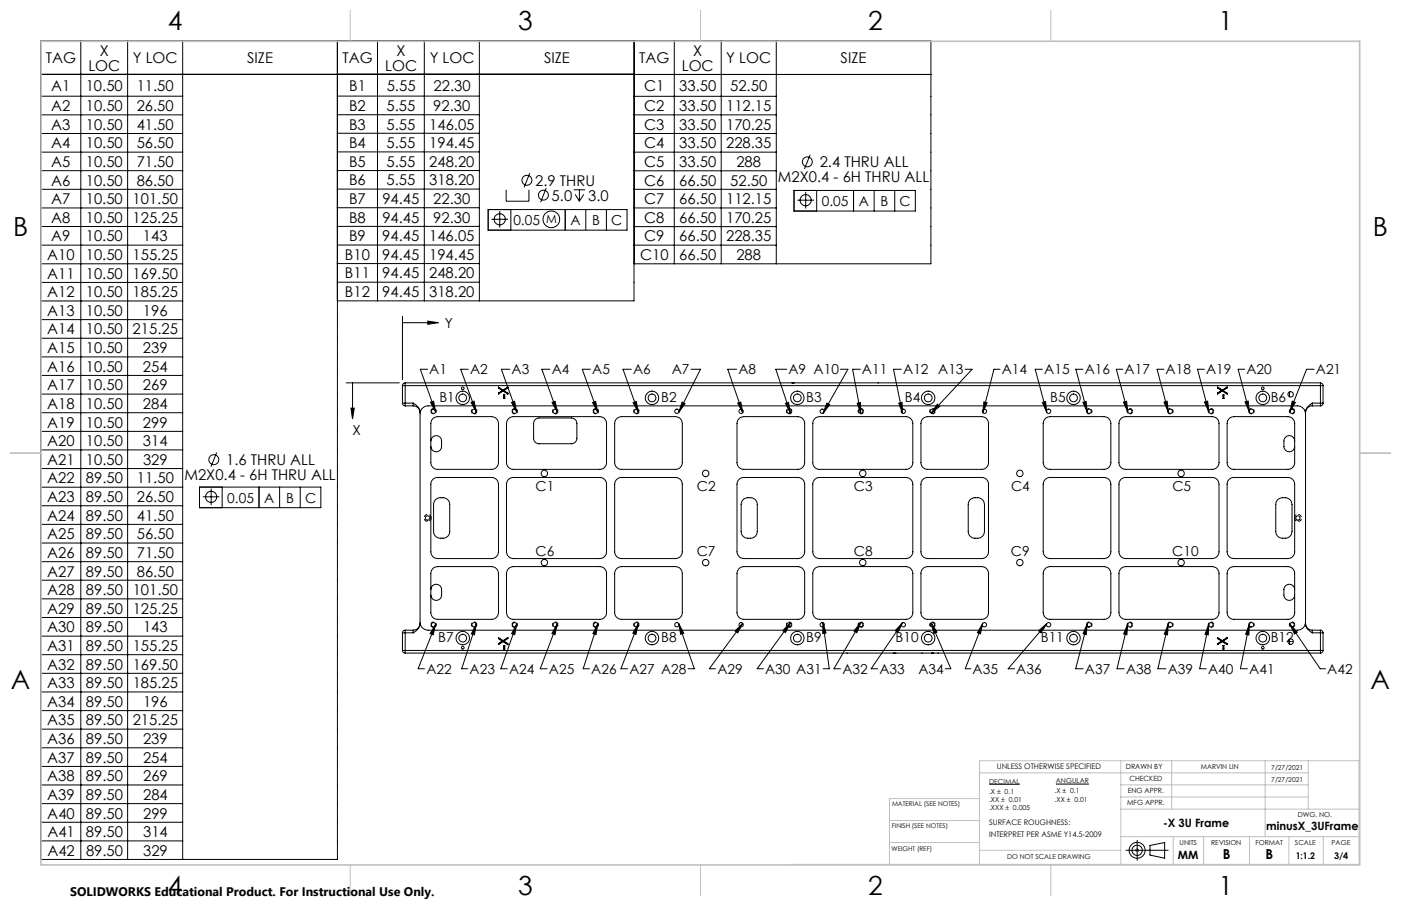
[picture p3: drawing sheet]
<svg xmlns="http://www.w3.org/2000/svg" width="432mm" height="279mm" viewBox="0 0 432 279" stroke-linecap="round" stroke-linejoin="round" font-family="sans-serif">
<g fill="none" stroke="#000" stroke-width=".31">
<path d="M12.6 12.6h91.4v252.4h-91.4zM24.9 12.6v252.4M39.3 12.6v252.4M56.3 12.6v252.4M104 12.6h91.4v80.2h-91.4zM116.3 12.6v80.2M130.8 12.6v80.2M147.7 12.6v80.2M195.5 12.6h91.4v68.8h-91.4zM207.8 12.6v68.8M222.3 12.6v68.8M239.3 12.6v68.8"/>
<path d="M12.6 22.9h91.4M12.6 29.7h43.7M12.6 35.4h43.7M104 29.6h43.7M104 22.9h91.4M104 35.4h43.7M195.5 23h91.4M195.5 35.4h43.8M195.5 29.7h43.8M12.6 41.2h43.7M12.6 46.9h43.7M12.6 52.6h43.7"/>
<path d="M12.6 58.4h43.7M104 52.6h43.7M104 41.1h43.7M104 46.8h43.7M104 58.3h43.7M156 58.5v3.6h7v-3.6M163.3 53.4l-1.8 4.4M168.3 58l-1.7 4.4M176.8 58.5h3.5M177.3 59.9l1.3 2.2M178.6 58.5v3.6M179.9 59.9l-1.3 2.2"/>
<path d="M195.5 41.2h43.8M195.5 46.9h43.8M195.5 58.4h43.8M195.5 52.7h43.8M244.7 58.7h37.4v6.4h-37.4zM248.3 59.2v5.1M249.7 47.7l-1.8 4.4M251.7 58.7v6.4M263.1 58.7v6.4M269.4 58.7v6.4M275.8 58.7v6.4M12.6 64.1h43.7"/>
<path d="M12.6 69.8h43.7M12.6 75.6h43.7M104 75.6h43.7M104 64.1h43.7M104 69.8h43.7M150.5 64.6h42.8v6.4h-42.8zM151.4 67.6h5.2M154 65.1v5.1M157.4 64.6v6.4M174.2 64.6v6.4M180.6 64.6v6.4M186.9 64.6v6.4"/>
<path d="M195.5 64.1h43.8M195.5 69.9h43.8M195.5 75.6h43.8M245.7 61.7h5.2M12.6 81.4h43.7M12.6 87.1h43.7M12.6 92.8h43.7M12.6 98.6h43.7M104 81.3h43.7M104 87h43.7M124 97.5v19.6M124 99.5h7.8"/>
<path d="M131.8 99l3.3 .5-3.3 .5zM12.6 104.3h43.7M12.6 110.1h43.7M12.6 115.8h43.7M106.7 118.1h16.3M108.7 118.1v7.8M124 118.9h.9M124 118.9v5.4M124.9 118.1v.8M124.9 118.1a.84 .84 0 0 0-.9 .8M124.9 118.1h282.1M124.9 118.9v5.4"/>
<path d="M124.9 118.9h282.1M131.8 113.9h-2.3l4.8 13.1M144.3 113.9h-2.3l4.8 13.1M153.6 119.4v.3M153.6 119.4l1.4 .9M153.6 119.7l1.2 .7M153.6 119.4l.1 .2M153.7 119.6l-.1 .1M153.7 119.6l1.3 .8M156.4 119.6h.1M156.4 119.6l-1.4 .8M156.5 119.3v.3"/>
<path d="M156.5 119.6l-1.2 .8M156.5 119.3l-1.5 1M156.5 119.3l-.1 .3M157.1 113.9h-2.6l4.7 13.1M169.5 113.9h-2.5l4.7 13.1M182 113.9h-2.5l4.7 13.2M194.6 113.9h-2.6l4.7 13.2M213 113.9h2.9l-6.7 13.3M227 113.9h-2.7l4.6 13.4M242.5 113.9h-3.4l4.5 13.5M244.1 118.1h.7M244.3 118.1h.1"/>
<path d="M259 113.9h2.3l-7.7 13.6M265.1 113.9h-2.3l2.5 13.6M270.6 118.1h.2M277.8 113.9h-2.4l2.8 13.6M297.4 113.9h2.2l-12.6 13.5M308.2 113.9h-1.8l-3.5 13.4M321.3 113.9h-2.2l3.5 13.3M333.8 113.9h-2.2l3.5 13.2M346 113.9h-1.9l3.5 13.2M358.7 113.9h-2.1l3.5 13.1M371.2 113.9h-2.1l3.5 13.1M375.3 119.4v.3"/>
<path d="M375.3 119.4l1.4 .9M375.3 119.7l1.2 .7M375.3 119.4l.1 .2M375.4 119.6l1.3 .8M375.4 119.6l-.1 .1M378.1 119.6h.1M378.1 119.6l-1.4 .8M378.2 119.3v.3M378.2 119.6l-1.3 .8M378.2 119.3l-1.5 1M378.2 119.3l-.1 .3M383.6 113.9h-2l3.5 13.1"/>
<path d="M405 113.9h-2.3l-5.2 13.1M407 118.1v.8M407 118.9h.8M407 118.1a.84 .84 0 0 1 .8 .8M407 118.9v5.4M407.8 118.9v5.4M12.6 121.5h43.7M12.6 127.3h43.7M12.6 133h43.7M12.6 138.7h43.7M66.8 139.6l-1.8 4.3M108.2 125.9h1l-.5 3.3z"/>
<path d="M124 124.3h.9M124 124.3a.84 .84 0 0 0 .9 .9M124.9 124.3v.9M124.9 125.2h2.5M124.9 124.3h2.5M127.4 125.2a2.11 2.11 0 0 1 2.1 2M127.4 124.3v.9M127.4 124.3a4 4 0 0 1 2.1 2.8M130.2 125.9l.8-.6 .9-.1h268a2.53 2.53 0 0 1 2.5 2.5v64.1a2.53 2.53 0 0 1-2.5 2.5h-268a2.47 2.47 0 0 1-2.4-2.5v-64.1l.1-1zM132.7 124.1l.9-.4 .7 3.3zM132.8 136a1.66 1.66 0 0 1 1.6-1.7 1.66 1.66 0 0 1 1.7 1.7v1.7a1.66 1.66 0 0 1-1.7 1.6 1.66 1.66 0 0 1-1.6-1.6M133.4 129.1l.7-.4 .8-.2h16.7a2.17 2.17 0 0 1 2 2.1v12.1a2.11 2.11 0 0 1-2 2h-16.7a2.05 2.05 0 0 1-2.1-2v-12.1z"/>
<path d="M145.2 124.1l.9-.4 .7 3.3zM153.6 121.2v.3M153.6 121.2l.1 .1M153.7 121.3l-.1 .2M154.8 120.4l-1.2 .8M154.8 120.4h.5M155 120.4h.1M155 120.3v.3M155 120.6l-1.4 .9M155 120.6l1.5 .9M155 120.4l-1.3 .9M155 120.4l1.4 .9"/>
<path d="M155.3 121.8v1.1M155.3 121.8h.3M155.3 122.9h.3M155.3 121.8l.1 .1M155.3 120.4l1.2 .8M155.4 121.9v.9M155.4 122.8l-.1 .1M155.4 122.8l.2 .1M155.6 121.8v1.1M155.6 121.8l-.2 .1M156.4 121.3l.1 .2M156.5 121.2v.3"/>
<path d="M156.5 121.2l-.1 .1M156.7 129.1l1.5-.6h26.7a2.11 2.11 0 0 1 2 2.1v12.1a2.05 2.05 0 0 1-2 2h-26.7a2.11 2.11 0 0 1-2.1-2v-12.1l.2-.8zM157.7 124.1l.9-.3 .6 3.2zM164.9 129.4l1.2-.5h10a1.69 1.69 0 0 1 1.7 1.7v4.5a1.69 1.69 0 0 1-1.7 1.7h-10a1.63 1.63 0 0 1-1.6-1.7v-4.5zM170.1 124.1l1-.3 .6 3.2zM182.6 124.1l1-.3 .6 3.3zM190.1 129.1l1.4-.6h16.7a2.11 2.11 0 0 1 2.1 2.1v12.1a2.05 2.05 0 0 1-2.1 2h-16.7a2.11 2.11 0 0 1-2.1-2v-12.1l.2-.8zM195.1 124.2l1-.4 .6 3.3zM210.2 124l.9 .5-1.9 2.7zM227.4 124.3l.9-.3 .6 3.3zM228.1 128.8l1.1-.3h16.7a2.17 2.17 0 0 1 2.1 2.1v12.1a2.11 2.11 0 0 1-2.1 2h-16.7a2.11 2.11 0 0 1-2-2v-12.1l.3-1.2zM242.1 124.4l.9-.3 .6 3.3z"/>
<path d="M251.1 129.1l.7-.4 .8-.2h26.7a2.17 2.17 0 0 1 2 2.1v12.1a2.11 2.11 0 0 1-2 2h-26.7a2.05 2.05 0 0 1-2.1-2v-12.1l.1-.8zM254.8 124.3l.9 .5-2.1 2.7zM264.2 124.4l1-.3 .1 3.4zM277 124.3l1-.2 .2 3.4zM284.4 129.1l.7-.4 .8-.2h16.7a2.11 2.11 0 0 1 2.1 2.1v12.1a2.05 2.05 0 0 1-2.1 2h-16.7a2.05 2.05 0 0 1-2.1-2v-12.1l.2-.8zM288.9 124.6l.7 .7-2.6 2.1zM303.2 123.9l1 .3-1.3 3.1zM321.3 124.1l1-.3 .3 3.4zM322.2 129.1l1.4-.6h16.7a2.11 2.11 0 0 1 2.1 2.1v12.1a2.05 2.05 0 0 1-2.1 2h-16.7a2.11 2.11 0 0 1-2.1-2v-12.1l.2-.8zM333.8 124.1l1-.3 .3 3.3zM345.5 129.1l.6-.4 .9-.2h26.6a2.11 2.11 0 0 1 2.1 2.1v12.1a2.05 2.05 0 0 1-2.1 2h-26.6a2.05 2.05 0 0 1-2.1-2v-12.1l.1-.8zM346.3 124l.9-.2 .4 3.3z"/>
<path d="M358.7 124l1-.3 .4 3.3zM371.2 124l1-.3 .4 3.3zM375.3 121.2v.3M375.3 121.2l.1 .1M375.4 121.3l-.1 .2M376.5 120.4l-1.2 .8M376.5 120.4h.4M376.7 120.4h.1M376.7 120.6l-1.4 .9M376.7 120.6l1.5 .9M376.7 120.3v.3M376.7 120.4l1.4 .9"/>
<path d="M376.7 120.4l-1.3 .9M376.9 121.8v1.1M376.9 121.8h.3M376.9 122.9h.3M376.9 120.4l1.3 .8M376.9 121.8l.2 .1M377.1 122.8l.1 .1M377.1 121.9v.9M377.1 122.8l-.2 .1M377.2 121.8v1.1M377.2 121.8l-.1 .1M378.1 121.3l.1 .2"/>
<path d="M378.2 121.2v.3M378.2 121.2l-.1 .1M378.8 129.1l.7-.4 .8-.2h16.6a2.11 2.11 0 0 1 2.1 2.1v12.1a2.05 2.05 0 0 1-2.1 2h-16.6a2.05 2.05 0 0 1-2.1-2v-12.1l.2-.8zM383.7 123.9l1-.2 .4 3.3zM397.4 120.9v1.5M398.3 123.7l.9 .4-1.7 2.9zM399 136a1.66 1.66 0 0 0-1.6-1.7 1.66 1.66 0 0 0-1.7 1.7v1.7a1.66 1.66 0 0 0 1.7 1.6 1.66 1.66 0 0 0 1.6-1.6M404.5 124.3l-.5 .3a3 3 0 0 0-1.6 2.5M404.5 124.3v.9M404.5 125.2a2.05 2.05 0 0 0-2.1 2M404.5 125.2h2.5M404.5 124.3h2.5"/>
<path d="M407 124.3v.9M407 124.3h.8M407.8 124.3a.84 .84 0 0 1-.8 .9M12.6 144.5h43.7M12.6 150.2h43.7M12.6 156h43.7M61.5 150.2h37.4v6.4h-37.4zM62.5 153.2h5.1M65.1 150.7v5.1M68.5 150.2v6.4M79.8 150.2v6.4M86.2 150.2v6.4"/>
<path d="M92.5 150.2v6.4M133.4 147.8l.7-.4 .8-.2h16.7a2.11 2.11 0 0 1 2 2.1v20.9a2.17 2.17 0 0 1-2 2.1h-16.7a2.11 2.11 0 0 1-2.1-2.1v-20.9zM134.2 154.1a2.6 2.6 0 0 1 4.4 1.5v8.3a2.52 2.52 0 0 1-2.5 2.1 2.52 2.52 0 0 1-2.5-2.1v-8.3l.2-.8zM156.7 147.8l.7-.4 .8-.2h26.7a2.05 2.05 0 0 1 2 2.1v20.9a2.11 2.11 0 0 1-2 2.1h-26.7a2.17 2.17 0 0 1-2.1-2.1v-20.9l.2-.8zM190.1 147.8l.6-.4 .8-.2h16.7a2.05 2.05 0 0 1 2.1 2.1v20.9a2.11 2.11 0 0 1-2.1 2.1h-16.7a2.17 2.17 0 0 1-2.1-2.1v-20.9l.2-.8zM227.8 147.8l.7-.4 .7-.2h16.7a2.11 2.11 0 0 1 2.1 2.1v20.9a2.17 2.17 0 0 1-2.1 2.1h-16.7a2.17 2.17 0 0 1-2-2.1v-20.9l.1-.8zM229 154.1a2.6 2.6 0 0 1 4.4 1.5v8.3a2.52 2.52 0 0 1-2.5 2.1 2.52 2.52 0 0 1-2.5-2.1v-8.3l.2-.8zM251.1 147.8l.7-.4 .8-.2h26.7a2.11 2.11 0 0 1 2 2.1v20.9a2.17 2.17 0 0 1-2 2.1h-26.7a2.11 2.11 0 0 1-2.1-2.1v-20.9l.1-.8zM284.4 147.8l.7-.4 .8-.2h16.7a2.05 2.05 0 0 1 2.1 2.1v20.9a2.11 2.11 0 0 1-2.1 2.1h-16.7a2.11 2.11 0 0 1-2.1-2.1v-20.9l.2-.8zM299 154.1a2.63 2.63 0 0 1 4.4 1.5v8.3a2.54 2.54 0 0 1-2.5 2.1 2.54 2.54 0 0 1-2.5-2.1v-8.3l.2-.8zM322.2 147.8l.6-.4 .8-.2h16.7a2.05 2.05 0 0 1 2.1 2.1v20.9a2.11 2.11 0 0 1-2.1 2.1h-16.7a2.17 2.17 0 0 1-2.1-2.1v-20.9l.2-.8zM345.5 147.8l.6-.4 .9-.2h26.6a2.05 2.05 0 0 1 2.1 2.1v20.9a2.11 2.11 0 0 1-2.1 2.1h-26.6a2.11 2.11 0 0 1-2.1-2.1v-20.9l.1-.8z"/>
<path d="M378.8 147.8l.7-.4 .8-.2h16.6a2.05 2.05 0 0 1 2.1 2.1v20.9a2.11 2.11 0 0 1-2.1 2.1h-16.6a2.11 2.11 0 0 1-2.1-2.1v-20.9l.2-.8zM393.8 154.1a2.63 2.63 0 0 1 4.4 1.5v8.3a2.54 2.54 0 0 1-2.5 2.1 2.54 2.54 0 0 1-2.5-2.1v-8.3l.1-.8zM12.6 161.7h43.7M12.6 167.5h43.7M12.6 173.2h43.7M12.6 178.9h43.7M133.4 175.4l.7-.5 .8-.2h16.7a2.17 2.17 0 0 1 2 2.1v12.1a2.11 2.11 0 0 1-2 2.1h-16.7a2.05 2.05 0 0 1-2.1-2.1v-12.1zM156.7 175.4l1.5-.7h26.7a2.11 2.11 0 0 1 2 2.1v12.1a2.05 2.05 0 0 1-2 2.1h-26.7a2.11 2.11 0 0 1-2.1-2.1v-12.1l.2-.8zM190.1 175.4l1.4-.7h16.7a2.11 2.11 0 0 1 2.1 2.1v12.1a2.05 2.05 0 0 1-2.1 2.1h-16.7a2.11 2.11 0 0 1-2.1-2.1v-12.1l.2-.8zM228.1 175.1l1.1-.4h16.7a2.17 2.17 0 0 1 2.1 2.1v12.1a2.11 2.11 0 0 1-2.1 2.1h-16.7a2.11 2.11 0 0 1-2-2.1v-12.1l.3-1.1zM251.1 175.4l.7-.5 .8-.2h26.7a2.17 2.17 0 0 1 2 2.1v12.1a2.11 2.11 0 0 1-2 2.1h-26.7a2.05 2.05 0 0 1-2.1-2.1v-12.1l.1-.8zM284.4 175.4l.7-.5 .8-.2h16.7a2.11 2.11 0 0 1 2.1 2.1v12.1a2.05 2.05 0 0 1-2.1 2.1h-16.7a2.05 2.05 0 0 1-2.1-2.1v-12.1l.2-.8z"/>
<path d="M322.2 175.4l1.4-.7h16.7a2.11 2.11 0 0 1 2.1 2.1v12.1a2.05 2.05 0 0 1-2.1 2.1h-16.7a2.11 2.11 0 0 1-2.1-2.1v-12.1l.2-.8zM345.5 175.4l.6-.5 .9-.2h26.6a2.11 2.11 0 0 1 2.1 2.1v12.1a2.05 2.05 0 0 1-2.1 2.1h-26.6a2.05 2.05 0 0 1-2.1-2.1v-12.1l.1-.8zM378.8 175.4l.7-.5 .8-.2h16.6a2.11 2.11 0 0 1 2.1 2.1v12.1a2.05 2.05 0 0 1-2.1 2.1h-16.6a2.05 2.05 0 0 1-2.1-2.1v-12.1l.2-.8zM12.6 184.7h43.7M12.6 190.4h43.7M12.6 196.2h43.7M124 195.2h.9M124 195.2v5.4M124.9 194.3a.84 .84 0 0 0-.9 .9M124.9 194.3v.9M124.9 194.3h2.5M124.9 195.2v5.4"/>
<path d="M124.9 195.2h2.5M127.4 194.3v.9M129.5 192.4a3.9 3.9 0 0 1-2.1 2.8M129.5 192.3a2.17 2.17 0 0 1-2.1 2M132.8 181.8a1.66 1.66 0 0 1 1.6-1.6 1.66 1.66 0 0 1 1.7 1.6v1.7a1.66 1.66 0 0 1-1.7 1.7 1.66 1.66 0 0 1-1.6-1.7M134.3 192.5l-5.4 13.7h1.9M134.3 192.5l-.8 3.3-.9-.4zM146.8 192.5l-4.5 13.7h1.9M146.8 192.5l-.6 3.3-.9-.3zM153.6 196.6v.4M153.6 198.5v.3M153.6 196.6l1.4 1"/>
<path d="M153.6 197l1.2 .7M153.6 198.5h.1M153.6 196.6l.1 .3M153.7 198.5l-.1 .3M153.7 196.9l-.1 .1M153.7 196.9l1.3 .8M154.8 197.7l-1.2 .8M154.8 197.7h.5M155 197.7h.1M155 197.7l1.4 .9M155 197.9l1.5 .9M155 197.6v.3"/>
<path d="M155 197.9l-1.4 .9M155 197.7l-1.3 .8M155.3 199.1h.3M155.3 199.1v1.1M155.3 199.1l.1 .1M155.3 197.7l1.2 .8M155.4 199.2v.8M155.6 199.1v1.1M155.6 199.1l-.2 .1M156.4 198.6l.1 .2M156.4 196.8l-1.4 .9M156.4 196.8l.1 .1"/>
<path d="M156.5 196.6v.3M156.5 198.5v.3M156.5 196.9l-1.2 .8M156.5 196.6l-1.5 1M156.5 196.6l-.1 .2M156.5 198.5l-.1 .1M159.2 192.5l-4.8 13.7h2M159.2 192.5l-.6 3.3-.9-.4zM171.7 192.4l-5.2 13.8h2.1M171.7 192.4l-.6 3.3-1-.3zM184.2 192.4l-4.5 13.8h2M184.2 192.4l-.5 3.3-1-.3z"/>
<path d="M196.7 192.4l-5.3 13.8h2M196.7 192.4l-.7 3.3-.9-.4zM209.2 192.3l1.5 3-.9 .3zM209.2 192.3l4.8 13.9h-1.9M228.9 192.2l-1.5 3-.8-.6zM228.9 192.2l-10.3 14h1.9M243.6 192.1l-1.5 3-.9-.6zM243.6 192.1l-10.2 14.1h1.9M253.6 192.1l2 14.1h-1.9M253.6 192.1l1 3.1-1 .2zM265.3 192l-1.2 3.1-.9-.5zM265.3 192l-8.3 14.2h2"/>
<path d="M278.2 192.1l-1.5 3-.8-.6zM278.2 192.1l-9.7 14.1h2M287 192.1l1.8 2.8-1 .4zM287 192.1l6.1 14.1h-1.8M302.9 192.2l-.7 3.3-1-.4zM302.9 192.2l-5.4 14h1.7M320.1 194.5l2.5-2.2-1.7 2.9zM322.6 192.3l-11.9 13.9h2M335.1 192.4l-.3 3.3-1-.3zM335.1 192.4l-3.6 13.8h2.3M347.6 192.4l-.3 3.4-1-.3zM347.6 192.4l-3.3 13.8h2.2"/>
<path d="M360.1 192.4l-.3 3.4-1-.3zM360.1 192.4l-3.2 13.8h2.4M372.6 192.5l-.2 3.3-1-.2zM372.6 192.5l-2.9 13.7h2.1M375.3 196.6v.4M375.3 198.5v.3M375.3 196.6l1.4 1M375.3 197l1.2 .7M375.3 198.5h.1M375.3 196.6l.1 .3M375.4 198.5l-.1 .3M375.4 196.9l-.1 .1"/>
<path d="M375.4 196.9l1.3 .8M376.5 197.7l-1.2 .8M376.5 197.7h.4M376.7 197.7h.1M376.7 197.9l-1.4 .9M376.7 197.9l1.5 .9M376.7 197.6v.3M376.7 197.7l-1.3 .8M376.7 197.7l1.4 .9M376.9 199.1h.3M376.9 199.1v1.1M376.9 197.7l1.3 .8"/>
<path d="M376.9 199.1l.2 .1M377.1 199.2v.8M377.2 199.1v1.1M377.2 199.1l-.1 .1M378.1 196.8l-1.4 .9M378.1 196.8l.1 .1M378.1 198.6l.1 .2M378.2 196.6v.3M378.2 198.5v.3M378.2 196.9l-1.3 .8M378.2 196.6l-1.5 1M378.2 196.6l-.1 .2"/>
<path d="M378.2 198.5l-.1 .1M385.1 192.5l-2.8 13.7h2.2M385.1 192.5l-.2 3.3-1-.2zM397.4 197.1v1.5M397.5 192.5l2.3 2.4-.8 .6zM397.5 192.5l9.4 13.7h1.7M399 181.8a1.66 1.66 0 0 0-1.6-1.6 1.66 1.66 0 0 0-1.7 1.6v1.7a1.66 1.66 0 0 0 1.7 1.7 1.66 1.66 0 0 0 1.6-1.7M402.4 192.4a3.2 3.2 0 0 0 2.1 2.8M402.4 192.3a2.11 2.11 0 0 0 2.1 2M404.5 194.3v.9M404.5 194.3h2.5M404.5 195.2h2.5"/>
<path d="M407 194.3v.9M407 195.2h.8M407 194.3l.6 .4 .2 .5M407 195.2v5.4M407.8 195.2v5.4M12.6 201.9h43.7M12.6 207.6h43.7M12.6 213.4h43.7M12.6 219.1h43.7M124 200.6h.9M124 200.6a.84 .84 0 0 0 .9 .8M124.9 200.6v.8"/>
<path d="M124.9 200.6h282.1M124.9 201.4h282.1M155.3 200.2h.3M155.4 200l.2 .2M155.4 200l-.1 .2M261.1 201.4h.1M275.3 201.4h.9M284.1 201.4h.2M287 201.4h.8M287.4 201.4h.1M289.1 201.4h.1M376.9 200.2h.3"/>
<path d="M377.1 200l-.2 .2M377.1 200l.1 .2M407 200.6h.8M407 200.6v.8M407.8 200.6l-.2 .4-.6 .4M12.6 224.9h43.7M12.6 230.6h43.7M12.6 236.4h43.7M12.6 242.1h43.7M12.6 247.8h43.7M12.6 253.6h43.7M12.6 259.3h43.7"/>
<path d="M304.9 241.9h9.4M325.4 241.8h10.2M350.5 259.2v6.1M347 262.2h13M350.1 261.9l.7 .7M350.8 261.9l-.7 .7M354.4 260.7l4.6-.9v4.9l-4.6-1z"/>
<circle cx="162.4" cy="55.6" r="1.53"/>
<circle cx="248.8" cy="49.9" r="1.53"/>
<circle cx="154" cy="67.6" r="1.73"/>
<circle cx="167.5" cy="60.2" r="1.53"/>
<circle cx="169.9" cy="67.6" r="2.57"/>
<circle cx="248.3" cy="61.7" r="1.71"/>
<circle cx="142.6" cy="119.7" r=".41"/>
<circle cx="389.2" cy="119.7" r=".41"/>
<circle cx="133.6" cy="126.8" r=".67"/>
<circle cx="142.6" cy="122.7" r="1.21"/>
<circle cx="142.6" cy="122.7" r="2.09"/>
<circle cx="146.1" cy="126.8" r=".66"/>
<circle cx="158.6" cy="126.8" r=".67"/>
<circle cx="171.1" cy="126.8" r=".67"/>
<circle cx="183.6" cy="126.8" r=".67"/>
<circle cx="196.1" cy="126.8" r=".67"/>
<circle cx="200.9" cy="122.7" r="2.09"/>
<circle cx="201" cy="122.7" r="1.21"/>
<circle cx="208.6" cy="126.8" r=".67"/>
<circle cx="228.4" cy="126.8" r=".67"/>
<circle cx="243.2" cy="126.8" r=".67"/>
<circle cx="245.7" cy="122.7" r="1.21"/>
<circle cx="245.7" cy="122.7" r="2.09"/>
<circle cx="253.4" cy="126.8" r=".67"/>
<circle cx="265.3" cy="126.8" r=".67"/>
<circle cx="278.4" cy="126.8" r=".67"/>
<circle cx="286.1" cy="122.7" r="2.09"/>
<circle cx="286.1" cy="122.7" r="1.21"/>
<circle cx="287.4" cy="126.8" r=".67"/>
<circle cx="303.4" cy="126.8" r=".67"/>
<circle cx="323.2" cy="126.8" r=".67"/>
<circle cx="330.9" cy="122.7" r="1.21"/>
<circle cx="330.9" cy="122.7" r="2.09"/>
<circle cx="335.7" cy="126.8" r=".66"/>
<circle cx="348.2" cy="126.8" r=".67"/>
<circle cx="360.7" cy="126.8" r=".67"/>
<circle cx="373.2" cy="126.8" r=".67"/>
<circle cx="385.7" cy="126.8" r=".67"/>
<circle cx="389.2" cy="122.7" r="2.09"/>
<circle cx="389.2" cy="122.7" r="1.21"/>
<circle cx="397.8" cy="121.6" r=".84"/>
<circle cx="398.2" cy="126.8" r=".67"/>
<circle cx="65.1" cy="153.2" r="1.71"/>
<circle cx="65.9" cy="141.8" r="1.53"/>
<circle cx="131.8" cy="159.7" r=".67"/>
<circle cx="167.8" cy="146" r="1"/>
<circle cx="217.5" cy="146" r="1"/>
<circle cx="265.9" cy="146" r="1.01"/>
<circle cx="314.3" cy="146" r="1"/>
<circle cx="364" cy="146" r="1"/>
<circle cx="400" cy="159.7" r=".67"/>
<circle cx="167.8" cy="173.5" r=".99"/>
<circle cx="217.5" cy="173.5" r=".99"/>
<circle cx="265.9" cy="173.5" r="1"/>
<circle cx="314.3" cy="173.5" r=".99"/>
<circle cx="364" cy="173.5" r=".99"/>
<circle cx="133.6" cy="192.7" r=".68"/>
<circle cx="142.6" cy="199.8" r=".41"/>
<circle cx="142.6" cy="196.8" r="1.21"/>
<circle cx="142.6" cy="196.8" r="2.08"/>
<circle cx="146.1" cy="192.7" r=".66"/>
<circle cx="158.6" cy="192.7" r=".68"/>
<circle cx="171.1" cy="192.7" r=".67"/>
<circle cx="183.6" cy="192.7" r=".68"/>
<circle cx="196.1" cy="192.7" r=".67"/>
<circle cx="200.9" cy="196.8" r="2.08"/>
<circle cx="201" cy="196.8" r="1.21"/>
<circle cx="208.6" cy="192.7" r=".68"/>
<circle cx="228.4" cy="192.7" r=".68"/>
<circle cx="243.2" cy="192.7" r=".67"/>
<circle cx="245.7" cy="196.8" r="1.21"/>
<circle cx="245.7" cy="196.8" r="2.08"/>
<circle cx="253.4" cy="192.7" r=".68"/>
<circle cx="265.3" cy="192.7" r=".67"/>
<circle cx="278.4" cy="192.7" r=".67"/>
<circle cx="286.1" cy="196.8" r="2.08"/>
<circle cx="286.1" cy="196.8" r="1.21"/>
<circle cx="287.4" cy="192.7" r=".67"/>
<circle cx="303.4" cy="192.7" r=".68"/>
<circle cx="323.2" cy="192.7" r=".68"/>
<circle cx="330.9" cy="196.8" r="1.21"/>
<circle cx="330.9" cy="196.8" r="2.08"/>
<circle cx="335.7" cy="192.7" r=".66"/>
<circle cx="348.2" cy="192.7" r=".68"/>
<circle cx="360.7" cy="192.7" r=".67"/>
<circle cx="373.2" cy="192.7" r=".67"/>
<circle cx="385.7" cy="192.7" r=".67"/>
<circle cx="389.2" cy="196.8" r="2.08"/>
<circle cx="389.2" cy="199.8" r=".41"/>
<circle cx="389.2" cy="196.8" r="1.21"/>
<circle cx="397.8" cy="197.9" r=".84"/>
<circle cx="398.2" cy="192.7" r=".68"/>
<circle cx="350.5" cy="262.2" r="2.45"/>
<circle cx="350.5" cy="262.2" r="1.59"/>
</g>
<g fill="none" stroke="#c0c0c0" stroke-width=".31">
<path d="M108 3.2v9.5M215.9 3.2v9.5M323.8 3.2v9.5M3.1 139.7h9.6M419.1 139.7h9.5M301.9 238.3h101.3M345.4 234.6v32M361.1 234.6v14.9M389.9 234.6v23.4M403.2 234.6v14.9M274.1 253h27.8M274.1 259.8h27.8"/>
<path d="M301.9 246.3h-27.8v20.3M345.4 249.5h73.5M345.4 258h73.5M345.4 242h57.8M345.4 245.8h57.8M361.6 258v8.6M371 258v8.6M385.1 258v8.6M397.2 258v8.6M407.8 258v8.6M108 266.7v9.6M215.9 266.7v9.6"/>
<path d="M243.9 266.6h175M301.9 262.2h43.5M323.8 266.7v9.6M350 262.2h1M350.1 261.9l.7 .7M350.5 261.7v1M350.8 261.9l-.7 .7M418.9 265.1v-30.5h-117v32"/>
</g>
<g fill="none" stroke="#000" stroke-width=".31" stroke-dasharray="1.3 .6" stroke-dashoffset="-.1" stroke-linecap="butt">
<path d="M132.8 126.8a.83 .83 0 0 1 1.2-.7 .83 .83 0 0 1 .1 1.4 .83 .83 0 0 1-1.3-.6v-.1M147 126.8a.83 .83 0 0 0-1.2-.7 .83 .83 0 0 0-.2 1.4 .83 .83 0 0 0 1.4-.6v-.1M157.8 126.8a.83 .83 0 0 1 1.2-.7 .83 .83 0 0 1 .1 1.4 .83 .83 0 0 1-1.3-.6v-.1M172 126.8a.83 .83 0 0 0-1.2-.7 .83 .83 0 0 0-.2 1.4 .83 .83 0 0 0 1.4-.6v-.1M182.8 126.8a.83 .83 0 0 1 1.2-.7 .83 .83 0 0 1 .1 1.4 .83 .83 0 0 1-1.3-.6v-.1M197 126.8a.83 .83 0 0 0-1.2-.7 .83 .83 0 0 0-.2 1.4 .83 .83 0 0 0 1.4-.6v-.1M244.1 126.8a.83 .83 0 0 0-1.3-.7 .83 .83 0 0 0-.1 1.4 .83 .83 0 0 0 1.3-.6l.1-.1M266.1 126.8a.83 .83 0 0 0-1.2-.7 .83 .83 0 0 0-.1 1.4 .83 .83 0 0 0 1.3-.6v-.1M288.2 126.8a.83 .83 0 0 0-1.2-.7 .83 .83 0 0 0-.1 1.4 .83 .83 0 0 0 1.3-.6v-.1M334.9 126.8a.83 .83 0 0 0 1.2 .8 .83 .83 0 0 0 .1-1.5 .83 .83 0 0 0-1.3 .6v.1M349.1 126.8a.83 .83 0 0 1-1.3 .8 .83 .83 0 0 1-.1-1.5 .83 .83 0 0 1 1.3 .6l.1 .1M359.9 126.8a.83 .83 0 0 0 1.2 .8 .83 .83 0 0 0 .1-1.5 .83 .83 0 0 0-1.3 .6v.1"/>
<path d="M374.1 126.8a.83 .83 0 0 1-1.3 .8 .83 .83 0 0 1-.1-1.5 .83 .83 0 0 1 1.3 .6l.1 .1M384.9 126.8a.83 .83 0 0 0 1.2 .8 .83 .83 0 0 0 .1-1.5 .83 .83 0 0 0-1.3 .6v.1M399.1 126.8a.83 .83 0 0 1-1.3 .8 .83 .83 0 0 1-.1-1.5 .83 .83 0 0 1 1.3 .6l.1 .1M132.8 192.6a.83 .83 0 0 1 1.2-.7 .83 .83 0 0 1 .1 1.4 .83 .83 0 0 1-1.3-.5v-.2M147 192.6a.83 .83 0 0 0-1.2-.7 .83 .83 0 0 0-.2 1.4 .83 .83 0 0 0 1.4-.5v-.2M157.8 192.6a.83 .83 0 0 1 1.2-.7 .83 .83 0 0 1 .1 1.4 .83 .83 0 0 1-1.3-.5v-.2M172 192.6a.83 .83 0 0 0-1.2-.7 .83 .83 0 0 0-.2 1.4 .83 .83 0 0 0 1.4-.5v-.2M182.8 192.6a.83 .83 0 0 1 1.2-.7 .83 .83 0 0 1 .1 1.4 .83 .83 0 0 1-1.3-.5v-.2M197 192.6a.83 .83 0 0 0-1.2-.7 .83 .83 0 0 0-.2 1.4 .83 .83 0 0 0 1.4-.5v-.2M244.1 192.6a.83 .83 0 0 0-1.3-.7 .83 .83 0 0 0-.1 1.4 .83 .83 0 0 0 1.3-.5l.1-.2M266.1 192.6a.83 .83 0 0 0-1.2-.7 .83 .83 0 0 0-.1 1.4 .83 .83 0 0 0 1.3-.5v-.2M288.2 192.6a.83 .83 0 0 0-1.2-.7 .83 .83 0 0 0-.1 1.4 .83 .83 0 0 0 1.3-.5v-.2"/>
<path d="M334.9 192.6a.83 .83 0 0 0 1.2 .8 .83 .83 0 0 0 .1-1.4 .83 .83 0 0 0-1.3 .5v.1M349.1 192.6a.83 .83 0 0 1-1.3 .8 .83 .83 0 0 1-.1-1.4 .83 .83 0 0 1 1.3 .5l.1 .1M359.9 192.6a.83 .83 0 0 0 1.2 .8 .83 .83 0 0 0 .1-1.4 .83 .83 0 0 0-1.3 .5v.1M374.1 192.6a.83 .83 0 0 1-1.3 .8 .83 .83 0 0 1-.1-1.4 .83 .83 0 0 1 1.3 .5l.1 .1M384.9 192.6a.83 .83 0 0 0 1.2 .8 .83 .83 0 0 0 .1-1.4 .83 .83 0 0 0-1.3 .5v.1M399.1 192.6a.83 .83 0 0 1-1.3 .8 .83 .83 0 0 1-.1-1.4 .83 .83 0 0 1 1.3 .5l.1 .1"/>
</g>
<path d="M132.9 159.7a1.08 1.08 0 0 0-1.6-.9 1.08 1.08 0 0 0-.1 1.8 1.08 1.08 0 0 0 1.7-.7v-.2M399 159.7a1.08 1.08 0 0 0 1.6 1 1.08 1.08 0 0 0 .1-1.9 1.08 1.08 0 0 0-1.7 .8v.1" fill="none" stroke="#000" stroke-width=".31" stroke-dasharray="1.3 .6" stroke-dashoffset=".1" stroke-linecap="butt"/>
<path d="M418.9 234.6v32" fill="none" stroke="#c0c0c0" stroke-width=".31" stroke-dasharray="15.2 1.3 1.3 1.3" stroke-dashoffset="1.2"/>
<path d="M12.7 12.7h406.4v254h-406.4z" fill="none" stroke="#c0c0c0" stroke-width=".5"/>
<path d="M134.3 192.5l-.8 3.3-.9-.4zM132.7 124.1l.9-.4 .7 3.3zM146.8 192.5l-.6 3.3-.9-.3zM145.2 124.1l.9-.4 .7 3.3zM159.2 192.5l-.6 3.3-.9-.4zM157.7 124.1l.9-.3 .6 3.2zM171.7 192.4l-.6 3.3-1-.3zM170.1 124.1l1-.3 .6 3.2zM184.2 192.4l-.5 3.3-1-.3zM182.6 124.1l1-.3 .6 3.3zM196.7 192.4l-.7 3.3-.9-.4zM195.1 124.2l1-.4 .6 3.3zM209.2 192.3l1.5 3-.9 .3zM210.2 124l.9 .5-1.9 2.7zM228.9 192.2l-1.5 3-.8-.6zM227.4 124.3l.9-.3 .6 3.3zM243.6 192.1l-1.5 3-.9-.6zM242.1 124.4l.9-.3 .6 3.3zM253.6 192.1l1 3.1-1 .2zM254.8 124.3l.9 .5-2.1 2.7zM265.3 192l-1.2 3.1-.9-.5zM264.2 124.4l1-.3 .1 3.4zM278.2 192.1l-1.5 3-.8-.6zM277 124.3l1-.2 .2 3.4zM287 192.1l1.8 2.8-1 .4zM288.9 124.6l.7 .7-2.6 2.1zM302.9 192.2l-.7 3.3-1-.4zM303.2 123.9l1 .3-1.3 3.1zM320.1 194.5l2.5-2.2-1.7 2.9zM321.3 124.1l1-.3 .3 3.4zM335.1 192.4l-.3 3.3-1-.3zM333.8 124.1l1-.3 .3 3.3zM347.6 192.4l-.3 3.4-1-.3zM346.3 124l.9-.2 .4 3.3zM360.1 192.4l-.3 3.4-1-.3zM358.7 124l1-.3 .4 3.3zM372.6 192.5l-.2 3.3-1-.2zM371.2 124l1-.3 .4 3.3zM385.1 192.5l-.2 3.3-1-.2zM383.7 123.9l1-.2 .4 3.3zM397.5 192.5l2.3 2.4-.8 .6zM398.3 123.7l.9 .4-1.7 2.9zM108.2 125.9h1l-.5 3.3zM131.8 99l3.3 .5-3.3 .5z" fill="#000"/>
<g font-size="8.1">
<text x="51.7" y="9.3">4</text>
<text x="159.7" y="9.3">3</text>
<text x="267.6" y="9.3">2</text>
<text x="375.6" y="9.3">1</text>
<text x="4" y="72.8">B</text>
<text x="423.1" y="72.8">B</text>
<text x="3.3" y="212.5">A</text>
<text x="422.4" y="212.5">A</text>
<text x="51.7" y="276">4</text>
<text x="159.7" y="276">3</text>
<text x="267.6" y="276">2</text>
<text x="375.6" y="276">1</text>
</g>
<g font-size="4.6">
<text x="30.7" y="17.2">X</text>
<text x="122.2" y="17.2">X</text>
<text x="213.7" y="17.2">X</text>
<text x="14.1" y="19.5">TAG</text>
<text x="27.2" y="21.8">LOC</text>
<text x="40.9" y="19.5">Y LOC</text>
<text x="76.2" y="19.5">SIZE</text>
<text x="105.6" y="19.5">TAG</text>
<text x="118.7" y="21.8">LOC</text>
<text x="132.4" y="19.5">Y LOC</text>
<text x="167.7" y="19.5">SIZE</text>
<text x="197" y="19.5">TAG</text>
<text x="210.1" y="21.8">LOC</text>
<text x="223.9" y="19.5">Y LOC</text>
<text x="259.1" y="19.5">SIZE</text>
<text x="15.8" y="28.1">A1</text>
<text x="26.4" y="28.1">10.50</text>
<text x="42.1" y="28.1">11.50</text>
<text x="107.7" y="28.1">B1</text>
<text x="119.2" y="28.1">5.55</text>
<text x="133.6" y="28.1">22.30</text>
<text x="198.5" y="28.1">C1</text>
<text x="209.3" y="28.1">33.50</text>
<text x="225" y="28.1">52.50</text>
<text x="15.8" y="34.3">A2</text>
<text x="26.4" y="34.3">10.50</text>
<text x="42.1" y="34.3">26.50</text>
<text x="107.6" y="34.2">B2</text>
<text x="119.1" y="34.2">5.55</text>
<text x="133.6" y="34.2">92.30</text>
<text x="198.5" y="34.3">C2</text>
<text x="209.4" y="34.3">33.50</text>
<text x="223.8" y="34.3">112.15</text>
<text x="15.8" y="40">A3</text>
<text x="26.4" y="40">10.50</text>
<text x="42.1" y="40">41.50</text>
<text x="107.6" y="39.9">B3</text>
<text x="119.1" y="39.9">5.55</text>
<text x="132.3" y="39.9">146.05</text>
<text x="198.5" y="40">C3</text>
<text x="209.4" y="40">33.50</text>
<text x="223.8" y="40">170.25</text>
<text x="15.8" y="45.7">A4</text>
<text x="26.4" y="45.7">10.50</text>
<text x="42.1" y="45.7">56.50</text>
<text x="107.6" y="45.7">B4</text>
<text x="119.1" y="45.7">5.55</text>
<text x="132.3" y="45.7">194.45</text>
<text x="198.5" y="45.7">C4</text>
<text x="209.4" y="45.7">33.50</text>
<text x="223.8" y="45.7">228.35</text>
<text x="15.8" y="51.5">A5</text>
<text x="26.4" y="51.5">10.50</text>
<text x="42.1" y="51.5">71.50</text>
<text x="107.6" y="51.4">B5</text>
<text x="119.1" y="51.4">5.55</text>
<text x="132.3" y="51.4">248.20</text>
<text x="198.5" y="51.5">C5</text>
<text x="209.4" y="51.5">33.50</text>
<text x="227" y="51.5">288</text>
<text x="252.6" y="51.6">2.4 THRU ALL</text>
<text x="15.8" y="57.2">A6</text>
<text x="26.4" y="57.2">10.50</text>
<text x="42.1" y="57.2">86.50</text>
<text x="107.6" y="57.2">B6</text>
<text x="119.1" y="57.2">5.55</text>
<text x="132.3" y="57.2">318.20</text>
<text x="164.9" y="57.3">2.9 THRU</text>
<text x="198.5" y="57.2">C6</text>
<text x="209.4" y="57.2">66.50</text>
<text x="225.1" y="57.2">52.50</text>
<text x="239.8" y="56.2">M2X0.4 - 6H THRU ALL</text>
<text x="15.8" y="63">A7</text>
<text x="26.4" y="63">10.50</text>
<text x="40.9" y="63">101.50</text>
<text x="107.6" y="62.9">B7</text>
<text x="117.8" y="62.9">94.45</text>
<text x="133.5" y="62.9">22.30</text>
<text x="170" y="61.9">5.0</text>
<text x="181.3" y="61.9">3.0</text>
<text x="198.5" y="63">C7</text>
<text x="209.4" y="63">66.50</text>
<text x="223.8" y="63">112.15</text>
<text x="15.8" y="68.7">A8</text>
<text x="26.4" y="68.7">10.50</text>
<text x="40.9" y="68.7">125.25</text>
<text x="107.6" y="68.6">B8</text>
<text x="117.8" y="68.6">94.45</text>
<text x="133.5" y="68.6">92.30</text>
<text x="198.5" y="68.7">C8</text>
<text x="209.4" y="68.7">66.50</text>
<text x="223.8" y="68.7">170.25</text>
<text x="15.8" y="74.4">A9</text>
<text x="26.4" y="74.4">10.50</text>
<text x="44" y="74.4">143</text>
<text x="107.6" y="74.4">B9</text>
<text x="117.8" y="74.4">94.45</text>
<text x="132.3" y="74.4">146.05</text>
<text x="198.5" y="74.5">C9</text>
<text x="209.4" y="74.5">66.50</text>
<text x="223.8" y="74.5">228.35</text>
<text x="14.5" y="80.2">A10</text>
<text x="26.4" y="80.2">10.50</text>
<text x="40.9" y="80.2">155.25</text>
<text x="106.3" y="80.1">B10</text>
<text x="117.8" y="80.1">94.45</text>
<text x="132.3" y="80.1">194.45</text>
<text x="197.3" y="80.2">C10</text>
<text x="209.4" y="80.2">66.50</text>
<text x="227" y="80.2">288</text>
<text x="14.5" y="85.9">A11</text>
<text x="26.4" y="85.9">10.50</text>
<text x="40.9" y="85.9">169.50</text>
<text x="106.3" y="85.9">B11</text>
<text x="117.8" y="85.9">94.45</text>
<text x="132.3" y="85.9">248.20</text>
<text x="14.5" y="91.7">A12</text>
<text x="26.4" y="91.7">10.50</text>
<text x="40.9" y="91.7">185.25</text>
<text x="106.3" y="91.6">B12</text>
<text x="117.8" y="91.6">94.45</text>
<text x="132.3" y="91.6">318.20</text>
<text x="14.5" y="97.4">A13</text>
<text x="26.4" y="97.4">10.50</text>
<text x="44" y="97.4">196</text>
<text x="14.5" y="103.2">A14</text>
<text x="26.4" y="103.2">10.50</text>
<text x="40.9" y="103.2">215.25</text>
<text x="14.5" y="108.9">A15</text>
<text x="26.4" y="108.9">10.50</text>
<text x="44.1" y="108.9">239</text>
<text x="14.5" y="114.6">A16</text>
<text x="26.4" y="114.6">10.50</text>
<text x="44.1" y="114.6">254</text>
<text x="14.5" y="120.4">A17</text>
<text x="26.4" y="120.4">10.50</text>
<text x="44.1" y="120.4">269</text>
<text x="14.5" y="126.1">A18</text>
<text x="14.5" y="131.9">A19</text>
<text x="26.5" y="126.1">10.50</text>
<text x="26.5" y="131.9">10.50</text>
<text x="44.1" y="126.1">284</text>
<text x="44.1" y="131.9">299</text>
<text x="14.5" y="137.6">A20</text>
<text x="26.5" y="137.6">10.50</text>
<text x="44.1" y="137.6">314</text>
<text x="14.6" y="143.3">A21</text>
<text x="26.5" y="143.3">10.50</text>
<text x="44.1" y="143.3">329</text>
<text x="69.7" y="143.5">1.6 THRU ALL</text>
<text x="14.6" y="149.1">A22</text>
<text x="26.5" y="149.1">89.50</text>
<text x="42.2" y="149.1">11.50</text>
<text x="56.8" y="148.1">M2X0.4 - 6H THRU ALL</text>
<text x="14.6" y="154.8">A23</text>
<text x="26.5" y="154.8">89.50</text>
<text x="42.2" y="154.8">26.50</text>
<text x="14.6" y="160.6">A24</text>
<text x="26.5" y="160.6">89.50</text>
<text x="42.2" y="160.6">41.50</text>
<text x="14.6" y="166.3">A25</text>
<text x="26.5" y="166.3">89.50</text>
<text x="42.2" y="166.3">56.50</text>
<text x="14.6" y="172.1">A26</text>
<text x="26.5" y="172.1">89.50</text>
<text x="42.2" y="172.1">71.50</text>
<text x="14.6" y="177.8">A27</text>
<text x="26.5" y="177.8">89.50</text>
<text x="42.2" y="177.8">86.50</text>
<text x="14.6" y="183.5">A28</text>
<text x="26.5" y="183.5">89.50</text>
<text x="40.9" y="183.5">101.50</text>
<text x="14.6" y="189.3">A29</text>
<text x="26.5" y="189.3">89.50</text>
<text x="40.9" y="189.3">125.25</text>
<text x="14.6" y="195">A30</text>
<text x="26.5" y="195">89.50</text>
<text x="44.1" y="195">143</text>
<text x="14.6" y="200.8">A31</text>
<text x="26.5" y="200.8">89.50</text>
<text x="40.9" y="200.8">155.25</text>
<text x="14.6" y="206.5">A32</text>
<text x="26.5" y="206.5">89.50</text>
<text x="40.9" y="206.5">169.50</text>
<text x="14.6" y="212.2">A33</text>
<text x="26.5" y="212.2">89.50</text>
<text x="40.9" y="212.2">185.25</text>
<text x="14.6" y="218">A34</text>
<text x="26.5" y="218">89.50</text>
<text x="44.1" y="218">196</text>
<text x="14.6" y="223.7">A35</text>
<text x="26.5" y="223.7">89.50</text>
<text x="40.9" y="223.7">215.25</text>
<text x="14.6" y="229.5">A36</text>
<text x="26.5" y="229.5">89.50</text>
<text x="44.1" y="229.5">239</text>
<text x="14.6" y="235.2">A37</text>
<text x="26.5" y="235.2">89.50</text>
<text x="44.1" y="235.2">254</text>
<text x="14.6" y="241">A38</text>
<text x="26.5" y="241">89.50</text>
<text x="44.1" y="241">269</text>
<text x="14.6" y="246.7">A39</text>
<text x="26.5" y="246.7">89.50</text>
<text x="44.1" y="246.7">284</text>
<text x="14.6" y="252.4">A40</text>
<text x="26.5" y="252.4">89.50</text>
<text x="44.1" y="252.4">299</text>
<text x="14.6" y="258.2">A41</text>
<text x="14.6" y="263.9">A42</text>
<text x="26.5" y="258.2">89.50</text>
<text x="26.5" y="263.9">89.50</text>
<text x="44.1" y="258.2">314</text>
<text x="44.1" y="263.9">329</text>
</g>
<g font-size="4.2">
<text x="253.3" y="63.5">0.05</text>
<text x="264.7" y="63.5">A</text>
<text x="271.4" y="63.5">B</text>
<text x="277.2" y="63.5">C</text>
<text x="158.2" y="69.4">0.05</text>
<text x="175.8" y="69.4">A</text>
<text x="182.5" y="69.4">B</text>
<text x="188.4" y="69.4">C</text>
<text x="137.1" y="101.2">Y</text>
<text x="132.3" y="115.4">A1</text>
<text x="144.9" y="115.4">A2</text>
<text x="157.7" y="115.4">A3</text>
<text x="170" y="115.4">A4</text>
<text x="182.5" y="115.4">A5</text>
<text x="195.1" y="115.4">A6</text>
<text x="207" y="115.4">A7</text>
<text x="227.6" y="115.4">A8</text>
<text x="243" y="115.4">A9 A10</text>
<text x="265.7" y="115.5">A11</text>
<text x="278.4" y="115.5">A12</text>
<text x="289.2" y="115.5">A13</text>
<text x="308.8" y="115.5">A14</text>
<text x="321.9" y="115.5">A15</text>
<text x="334.3" y="115.5">A16</text>
<text x="346.6" y="115.5">A17</text>
<text x="359.2" y="115.5">A18</text>
<text x="371.7" y="115.5">A19</text>
<text x="384.2" y="115.5">A20</text>
<text x="405.6" y="115.5">A21</text>
<text x="135.4" y="124">B1</text>
<text x="203.8" y="124">B2</text>
<text x="248.5" y="124">B3</text>
<text x="278.9" y="124">B4</text>
<text x="323.7" y="124">B5</text>
<text x="391.6" y="124">B6</text>
<text x="108.7" y="134">X</text>
<text x="70.1" y="155">0.05</text>
<text x="81.5" y="155">A</text>
<text x="88.2" y="155">B</text>
<text x="94" y="155">C</text>
<text x="165.1" y="151.5">C1</text>
<text x="214.8" y="151.5">C2</text>
<text x="263.2" y="151.5">C3</text>
<text x="311.6" y="151.5">C4</text>
<text x="361.3" y="151.5">C5</text>
<text x="165.1" y="171.3">C6</text>
<text x="214.8" y="171.3">C7</text>
<text x="263.2" y="171.3">C8</text>
<text x="311.6" y="171.3">C9</text>
<text x="361.3" y="171.4">C10</text>
<text x="135.1" y="198.1">B7</text>
<text x="203.8" y="198.1">B8</text>
<text x="248.5" y="198.1">B9</text>
<text x="276" y="198.1">B10</text>
<text x="320.8" y="198.1">B11</text>
<text x="391.6" y="198.1">B12</text>
<text x="131.4" y="207.8">A22</text>
<text x="144.7" y="207.8">A23</text>
<text x="156.9" y="207.8">A24</text>
<text x="169.2" y="207.8">A25</text>
<text x="182.2" y="207.8">A26</text>
<text x="194" y="207.8">A27 A28</text>
<text x="221.1" y="207.9">A29</text>
<text x="235.8" y="207.9">A30 A31</text>
<text x="259.6" y="207.9">A32</text>
<text x="271" y="207.9">A33</text>
<text x="283.1" y="207.9">A34</text>
<text x="299.8" y="207.9">A35</text>
<text x="313.2" y="207.9">A36</text>
<text x="334.4" y="207.9">A37</text>
<text x="347" y="207.9">A38</text>
<text x="359.9" y="207.9">A39</text>
<text x="372.4" y="207.9">A40</text>
<text x="385" y="207.9">A41</text>
<text x="409.1" y="207.9">A42</text>
<text x="376.9" y="265">B</text>
<text x="390.1" y="265">B</text>
</g>
<text font-size="3.8" x="21.6" y="276.3">SOLIDWORKS Educational Product. For Instructional Use Only.</text>
<text font-size="3.6" x="168.3" y="68.9">M</text>
<g font-size="3.5">
<text x="358.4" y="255.1">-X 3U Frame</text>
<text x="390.2" y="256">minusX_3UFrame</text>
<text x="363.1" y="265">MM</text>
</g>
<g font-size="2.8">
<text x="399.3" y="265">1:1.2</text>
<text x="411.2" y="265">3/4</text>
</g>
<g font-size="2.4">
<text x="307.2" y="237.2">UNLESS OTHERWISE SPECIFIED</text>
<text x="304.8" y="254.3">SURFACE ROUGHNESS:</text>
<text x="304.8" y="258.2">INTERPRET PER ASME Y14.5-2009</text>
</g>
<g font-size="2.2">
<text x="347" y="237.2">DRAWN BY</text>
<text x="347.6" y="244.7">ENG APPR.</text>
<text x="348.1" y="240.9">CHECKED</text>
<text x="347.4" y="248.4">MFG APPR.</text>
</g>
<g font-size="2.1">
<text x="370.1" y="237.1">MARVIN LIN</text>
<text x="391.8" y="237.4">7/27/2021</text>
<text x="304.8" y="244.7">.X ± 0.1</text>
<text x="304.9" y="241.6">DECIMAL</text>
<text x="325" y="244.7">.X ± 0.1</text>
<text x="325.4" y="241.6">ANGULAR</text>
<text x="391.8" y="241.1">7/27/2021</text>
<text x="304.8" y="247.4">.XX ± 0.01</text>
<text x="304.8" y="249.9">.XXX ± 0.005</text>
<text x="325" y="247.3">.XX ± 0.01</text>
<text x="400" y="252.1">DWG. NO.</text>
<text x="363.5" y="260.7">UNITS</text>
<text x="373.3" y="260.7">REVISION</text>
<text x="386.9" y="260.7">FORMAT</text>
<text x="399.1" y="260.7">SCALE</text>
<text x="410.4" y="260.7">PAGE</text>
<text x="310.4" y="265">DO NOT SCALE DRAWING</text>
</g>
<g font-size="2">
<text x="274.9" y="248.5">MATERIAL (SEE NOTES)</text>
<text x="274.9" y="255.4">FINISH (SEE NOTES)</text>
<text x="274.8" y="262.3">WEIGHT (REF)</text>
</g>
</svg>
